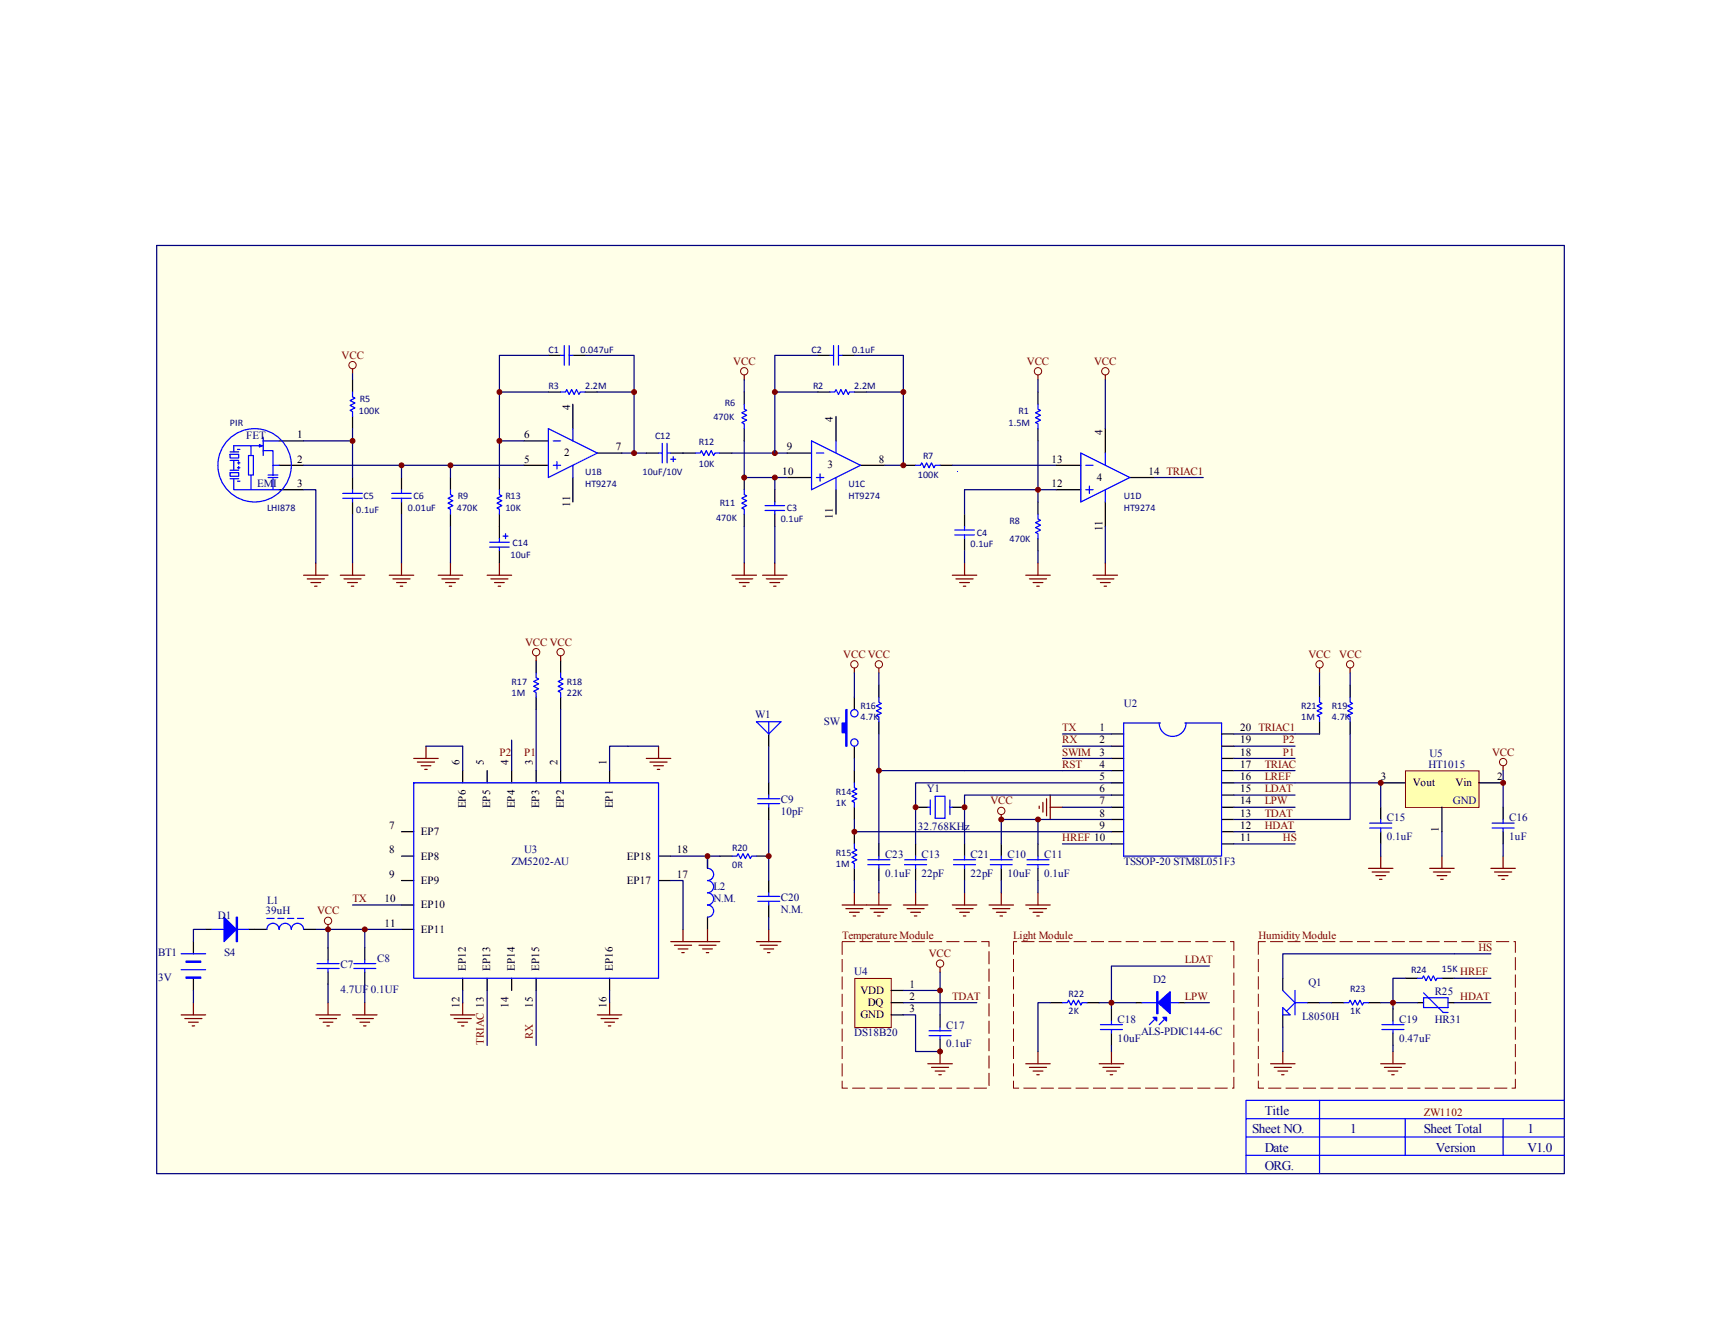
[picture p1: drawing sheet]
<svg xmlns="http://www.w3.org/2000/svg" width="279mm" height="216mm" viewBox="0 0 279 216" stroke-linecap="round" stroke-linejoin="round" font-family="sans-serif">
<path d="M25.5 39.9h228.5v150.7h-228.5z" fill="#ffffe8"/>
<g fill="none" stroke="#000" stroke-width=".2">
<path d="M89 57.7h2M93 57.7h2M132.7 57.7h2M136.7 57.7h2M45.3 75.5h4M45.3 71.6h4M45.3 79.5h4M57.2 61.7v1.9M57.2 67.6v2M57.2 77.5v2M65.2 77.5v2M73.1 77.5v2"/>
<path d="M81.1 77.5v2M85.1 75.5h3.9M85.1 71.6h3.9M89 63.6h2M93 65.6v4M93 77.5v4M95 63.6h2M97 73.5h3.9M104.9 73.5h2M108.9 73.5h4M116.9 73.5h1.9M120.8 63.6v2"/>
<path d="M120.8 69.6v2M120.8 77.5v2M125.8 79.5v2M127.8 73.5h4M127.8 77.5h4M132.7 63.6h2M135.7 67.6v4M135.7 79.5v4M138.7 63.6h2M139.7 75.5h4M146.7 75.5h1.9M152.6 75.5h2"/>
<path d="M57.2 81.5v2M65.2 81.5v2M73.1 83.5v1.9M81.1 83.5v3.9M81.1 89.4v2M120.8 83.5v1.9M125.8 83.5v1.9"/>
</g>
<g fill="none" stroke="#00f" stroke-width=".2">
<path d="M91 57.7h.6M91.6 56.1v3.2M92.4 56.1v3.2M92.4 57.7h.6M134.7 57.7h.6M135.3 56.1v3.2M136.1 57.7h.6M136.1 56.1v3.2M37.4 73.7h1.4v.6h-1.4zM37.4 76.7h1.4v.6h-1.4zM37.4 73.4h1.4M37.4 74.7h1.4"/>
<path d="M37.4 76.3h1.4M37.4 77.7h1.4M38 77.7v1.8h7.3M38 74.7v1.6M38.6 75.1h.4M38.6 75.9h.4M38.6 73h.4M38.6 78.1h.4M38.8 74.9v.4M38.8 75.7v.4M40.3 73.9h.8v3.2h-.8zM40.7 72.4v1.5"/>
<path d="M40.7 77.1v2.4M42.1 72.2l.4 .2-.4 .2zM42.7 73.2h1.6v2.3M42.7 71.6h2.6M42.7 72.4h-4.7v1M42.7 71v2.9M43.5 77.5h1.6M43.5 77.1h1.6M44.3 75.5h1M44.3 75.5v1.6M44.3 77.5v2M57.2 63.6v.8l.4 .2-.8 .4 .8 .4-.8 .4 .8 .4-.8 .4 .4 .2v.8"/>
<path d="M57.2 79.5v.6M65.2 79.5v.6M73.1 79.5v.8l.4 .2-.8 .4 .8 .4-.8 .4 .8 .4-.8 .4 .4 .2v.8M81.1 79.5v.8l.4 .2-.8 .4 .8 .4-.8 .4 .8 .4-.8 .4 .4 .2v.8M89 69.6l8 3.9-8 4zM89.8 71.6h1.2M89.8 75.5h1.2M90.4 74.9v1.2M91 63.6h.8l.2-.4 .4 .8 .4-.8 .4 .8 .4-.8 .4 .8 .2-.4h.8M93 69.6v2M93 75.5v2M106.9 73.5h.6"/>
<path d="M107.5 72v3.1M108.3 73.5h.6M108.3 72v3.1M108.9 74.5h.8M109.3 74.1v.8M112.9 73.5h.8l.2-.3 .4 .7 .4-.7 .4 .7 .4-.7 .4 .7 .2-.4h.8M120.8 65.6v.8l.4 .2-.8 .4 .8 .4-.8 .4 .8 .4-.8 .4 .4 .2v.8M120.8 79.5v.8l.4 .2-.8 .4 .8 .4-.8 .4 .8 .4-.8 .4 .4 .2v.8M131.8 71.6l7.9 3.9-7.9 4zM132.5 73.5h1.2M132.5 77.5h1.2M133.1 76.9v1.2"/>
<path d="M134.7 63.6h.8l.2-.4 .4 .8 .4-.8 .4 .8 .4-.8 .4 .8 .2-.4h.8M135.7 71.6v1.9M135.7 77.5v2M148.6 75.5h.8l.2-.4 .4 .8 .4-.8 .4 .8 .4-.8 .4 .8 .2-.4h.8M55.6 80.1h3.2M55.6 80.9h3.2M57.2 80.9v.6M63.6 80.1h3.2M63.6 80.9h3.2M65.2 80.9v.6M79.5 88h3.2M79.5 88.8h3.2"/>
<path d="M81.1 87.4v.6M81.1 88.8v.6M81.7 87h.8M82.1 86.6v.8M124.2 82.1h3.2M124.2 82.9h3.2M125.8 81.5v.6M125.8 82.9v.6"/>
<circle cx="41.3" cy="75.5" r="6"/>
</g>
<g fill="none" stroke="#800000" stroke-width=".2">
<path d="M57.2 59.9v.8M120.8 60.9v.8M49.3 93.4h4M49.9 94h2.8M50.5 94.6h1.6M51.1 95.2h.4M51.3 91.4v2M55.2 93.4h4M55.8 94h2.8M56.4 94.6h1.6M57 95.2h.4M57.2 91.4v2"/>
<path d="M63.2 93.4h4M63.8 94h2.8M64.4 94.6h1.6M65 95.2h.4M65.2 91.4v2M71.1 93.4h4M71.7 94h2.8M72.3 94.6h1.6M72.9 95.2h.4M73.1 91.4v2M79.1 93.4h4M79.7 94h2.8"/>
<path d="M80.3 94.6h1.6M80.9 95.2h.4M81.1 91.4v2M118.8 93.4h4M119.4 94h2.8M120 94.6h1.6M120.6 95.2h.4M120.8 91.4v2M123.8 93.4h4M124.4 94h2.8M125 94.6h1.6M125.6 95.2h.4"/>
<path d="M125.8 91.4v2"/>
</g>
<g fill="none" stroke="#000080" stroke-width=".2">
<path d="M89 57.7h-7.9v19.8M95 57.7h7.9v15.8M132.7 57.7h-6.9v15.8M138.7 57.7h8v17.8h-3M49.3 75.5h35.8M49.3 71.6h7.9M57.2 69.6v7.9M65.2 75.5v2M73.1 75.5v2M81.1 63.6h7.9M81.1 71.6h4M97 63.6h5.9"/>
<path d="M100.9 73.5h4M118.8 73.5h9M120.8 71.6v5.9h7M125.8 63.6h6.9M140.7 63.6h6M154.6 75.5h16.9"/>
</g>
<g fill="none" stroke="#800000" stroke-width=".16">
<circle cx="57.2" cy="59.3" r=".6"/>
<circle cx="120.8" cy="60.3" r=".6"/>
</g>
<circle cx="125.8" cy="73.5" r=".4" fill="#800000" stroke="#800000" stroke-width=".16"/>
<path d="M155.4 76.5v.1z" fill="#00f"/>
<g fill="none" stroke="#000080" stroke-width=".2">
<path d="M49.3 79.5h2v11.9M57.2 60.7v1M120.8 61.7v1.9M125.8 77.5v2M168.5 61.7v1.9M168.5 71.6v9.9M171.5 79.5h-14.9v4M179.4 61.7v7.9M187.4 77.5h7.9M57.2 83.5v7.9M65.2 83.5v7.9M73.1 85.4v6"/>
<path d="M120.8 85.4v6M125.8 85.4v6M156.6 89.4v2M168.5 89.4v2M179.4 85.4v6M87 115.2v9.9M91 115.2v9.9M138.7 109.2v4M142.7 109.2v2M142.7 119.1v17.9M172.5 119.1h7.9M200.3 119.1h13.9"/>
<path d="M214.2 109.2v2M219.2 119.1v13.9h-18.9M219.2 109.2v2M69.2 121.1h5.9v4M83.1 120.1v5M106.9 121.1h-7.9v4M108.9 139h8M114.9 139v2M124.8 121.1v6M124.8 133v9.9M138.7 133v2h41.7M138.7 123.1v2"/>
<path d="M156.6 125.1h23.8M168.5 133v4M172.5 121.1h7.9M172.5 123.1h7.9M172.5 131h7.9M172.5 137h7.9M180.4 133h-17.8v4M200.3 121.1h9.9M200.3 123.1h9.9M200.3 125.1h9.9M200.3 127.1h23.9M200.3 129.1h9.9"/>
<path d="M200.3 131h9.9M200.3 135h9.9M200.3 137h9.9M33.4 150.9h-2v2M51.3 150.9h13.9M53.3 150.9v2.9M53.3 159.8v3M57.2 146.9h8M59.2 150.9v2.9M59.2 159.8v3M108.9 142.9h2v8M124.8 148.9v2"/>
<path d="M138.7 142.9v2M142.7 142.9v2M162.6 142.9v2M168.5 142.9v2M31.4 160.8v2M75.1 160.8v2M79.1 160.8v8.9M87 160.8v8.9M99 160.8v2"/>
</g>
<g fill="#800000" stroke="#800000" stroke-width=".16">
<circle cx="146.7" cy="75.5" r=".4"/>
<circle cx="146.7" cy="63.6" r=".4"/>
<circle cx="120.8" cy="77.5" r=".4"/>
<circle cx="65.2" cy="75.5" r=".4"/>
<circle cx="73.1" cy="75.5" r=".4"/>
<circle cx="81.1" cy="63.6" r=".4"/>
<circle cx="102.9" cy="73.5" r=".4"/>
<circle cx="102.9" cy="63.6" r=".4"/>
<circle cx="57.2" cy="71.6" r=".4"/>
<circle cx="81.1" cy="71.6" r=".4"/>
<circle cx="125.8" cy="63.6" r=".4"/>
<circle cx="125.8" cy="77.5" r=".4"/>
<circle cx="168.5" cy="79.5" r=".4"/>
<circle cx="162.6" cy="133" r=".4"/>
<circle cx="168.5" cy="133" r=".4"/>
</g>
<g fill="none" stroke="#000" stroke-width=".2">
<path d="M168.5 63.6v2M168.5 69.6v2M171.5 79.5h4M171.5 75.5h4M179.4 69.6v3.9M183.4 77.5h4M156.6 83.5v1.9M156.6 87.4v2M168.5 81.5v2M168.5 87.4v2M179.4 81.5v3.9M87 107.3v1.9"/>
<path d="M87 113.2v2M91 107.3v1.9M91 113.2v2M124.8 119.1v2M138.7 113.2v2M142.7 111.2v2M142.7 117.2v1.9M180.4 119.1h2M198.3 119.1h2M214.2 111.2v2M214.2 117.2v1.9M219.2 111.2v2"/>
<path d="M219.2 117.2v1.9M65.2 135h2M65.2 139h2M75.1 125.1v2M79.1 125.1v2M83.1 125.1v2M87 125.1v2M91 125.1v2M99 125.1v2M106.9 139h2M114.9 139v2M116.9 139h1.9"/>
<path d="M122.8 139h2M124.8 127.1v2M124.8 131v2M138.7 121.1v2M138.7 125.1v2M138.7 131v2M138.7 135v2M142.7 137v2M162.6 137v2M168.5 137v2M180.4 135h2M180.4 121.1h2"/>
<path d="M180.4 123.1h2M180.4 125.1h2M180.4 127.1h2M180.4 129.1h2M180.4 131h2M180.4 133h2M180.4 137h2M198.3 135h2M198.3 121.1h2M198.3 123.1h2M198.3 125.1h2M198.3 127.1h2"/>
<path d="M198.3 129.1h2M198.3 131h2M198.3 133h2M198.3 137h2M31.4 152.9v1.9M31.4 158.8v2M33.4 150.9h1M40.3 150.9h1M53.3 153.8v2M53.3 157.8v2M59.2 153.8v2M59.2 157.8v2"/>
<path d="M65.2 142.9h2M65.2 146.9h2M65.2 150.9h2M75.1 158.8v2M79.1 158.8v2M83.1 158.8v2M87 158.8v2M99 158.8v2M106.9 142.9h2M114.9 148.9v2M124.8 142.9v2M124.8 146.9v2"/>
<path d="M138.7 141v1.9M142.7 141v1.9M162.6 141v1.9M168.5 141v1.9"/>
</g>
<g fill="none" stroke="#00f" stroke-width=".2">
<path d="M168.5 65.6v.8l.4 .2-.8 .4 .8 .4-.8 .4 .8 .4-.8 .4 .4 .2v.8M175.5 73.5l7.9 4-7.9 4zM176.3 75.5h1.2M176.3 79.5h1.2M176.9 78.9v1.2M179.4 73.5v2M179.4 79.5v2M155 86h3.2M155 86.8h3.2M156.6 85.4v.6M156.6 86.8v.6M168.5 83.5v.8l.4 .2-.8 .4 .8 .3-.8 .4 .8 .4-.8 .4 .4 .2v.8"/>
<path d="M87 109.2v.8l.4 .2-.8 .4 .8 .4-.8 .4 .8 .4-.8 .4 .4 .2v.8M91 109.2v.8l.4 .2-.8 .4 .8 .4-.8 .4 .8 .4-.8 .4 .4 .2v.8M122.8 117.2h4l-2 1.9zM124.8 117.2v1.9M142.7 113.2v.8l.4 .2-.8 .4 .8 .4-.8 .4 .8 .4-.8 .4 .4 .2v.8M182.4 117.4v21.6h15.9v-21.6M188.2 117.4a2.19 2.19 0 0 0 2.2 2.1 2.19 2.19 0 0 0 2.2-2.1M214.2 113.2v.8l.4 .2-.8 .4 .8 .4-.8 .4 .8 .4-.8 .4 .4 .2v.8M219.2 113.2v.8l.4 .2-.8 .4 .8 .4-.8 .4 .8 .4-.8 .4 .4 .2v.8M67.2 127.1h39.7v31.7h-39.7zM118.8 139h.8l.2-.4 .4 .8 .4-.8 .4 .8 .4-.8 .4 .8 .2-.4h.8M123 130.5h3.6"/>
<path d="M123 129.7h3.6M124.8 129.1v.6M124.8 130.5v.5M138.7 127.1v.8l.4 .2-.8 .4 .8 .4-.8 .4 .8 .4-.8 .4 .4 .1v.8M138.7 137v.8l.4 .2-.8 .4 .8 .4-.8 .4 .8 .4-.8 .4 .4 .2v.8M140.9 139.6h3.6M142.7 139v.6M160.8 139.6h3.5M162.6 139v.6M166.7 139.6h3.6M168.5 139v.6M29.4 157.4h4"/>
<path d="M29.4 154.8h4M34.4 150.9h5.9M51.5 157.2h3.5M51.5 156.4h3.5M53.3 155.8v.6M53.3 157.2v.6M57.4 157.2h3.6M57.4 156.4h3.6M59.2 155.8v.6M59.2 157.2v.6M114.9 141a.99 .99 0 0 1 1 1 .99 .99 0 0 1-1 .9 .99 .99 0 0 1 1 1 .99 .99 0 0 1-1 1 .99 .99 0 0 1 1 1 .99 .99 0 0 1-1 1 .99 .99 0 0 1 1 1 .99 .99 0 0 1-1 1M123 146.3h3.6"/>
<path d="M123 145.5h3.6M124.8 144.9v.6M124.8 146.3v.6M140.9 140.4h3.6M142.7 140.4v.6M160.8 140.4h3.5M162.6 140.4v.6M166.7 140.4h3.6M168.5 140.4v.6"/>
<circle cx="138.7" cy="115.8" r=".6"/>
<circle cx="138.7" cy="120.5" r=".6"/>
</g>
<g fill="none" stroke="#800000" stroke-width=".2">
<path d="M168.5 60.9v.8M179.4 60.9v.8M154.6 93.4h4M155.2 94h2.8M155.8 94.6h1.6M156.4 95.2h.4M156.6 91.4v2M166.5 93.4h4M167.1 94h2.8M167.7 94.6h1.6M168.3 95.2h.4M168.5 91.4v2"/>
<path d="M177.5 93.4h3.9M178.1 94h2.7M178.7 94.6h1.5M179.2 95.2h.4M179.4 91.4v2M87 106.5v.8M91 106.5v.8M138.7 108.4v.8M142.7 108.4v.8M214.2 108.4v.8M219.2 108.4v.8M67.2 123.1h3.9"/>
<path d="M67.8 123.7h2.7M68.4 124.3h1.6M69 124.9h.4M69.2 121.1v2M104.9 123.1h4M105.5 123.7h2.8M106.1 124.3h1.6M106.7 124.9h.4M106.9 121.1v2M162.6 132.2v.8M168.7 130.8v.4M169.3 130.2v1.6"/>
<path d="M169.9 129.7v2.7M170.5 129.1v3.9M170.5 131h2M53.3 150.1v.8M108.9 152.9h8M109.5 153.4h2.8M110.1 154h1.6M110.7 154.6h.4M110.9 150.9v2M113.5 153.4h2.8M114.1 154h1.6M114.7 154.6h.4"/>
<path d="M114.9 150.9v2M122.8 152.9h4M123.4 153.4h2.8M124 154h1.6M124.6 154.6h.4M124.8 150.9v2M136.7 146.9h8M137.3 147.5h2.8M137.9 148.1h1.6M138.5 148.7h.4M138.7 144.9v2M141.3 147.5h2.8"/>
<path d="M141.9 148.1h1.6M142.5 148.7h.4M142.7 144.9v2M160.6 146.9h3.9M161.2 147.5h2.7M161.8 148.1h1.5M162.4 148.7h.4M162.6 144.9v2M166.5 146.9h4M167.1 147.5h2.8M167.7 148.1h1.6M168.3 148.7h.4"/>
<path d="M168.5 144.9v2M29.4 164.7h4M30 165.3h2.8M30.6 165.9h1.6M31.2 166.5h.4M31.4 162.8v1.9M51.3 164.7h3.9M51.9 165.3h2.7M52.5 165.9h1.6M53.1 166.5h.4M53.3 162.8v1.9M57.2 164.7h4"/>
<path d="M57.8 165.3h2.8M58.4 165.9h1.6M59 166.5h.4M59.2 162.8v1.9M73.1 164.7h4M73.7 165.3h2.8M74.3 165.9h1.6M74.9 166.5h.4M75.1 162.8v1.9M97 164.7h3.9M97.6 165.3h2.8M98.2 165.9h1.6"/>
<path d="M98.8 166.5h.4M99 162.8v1.9"/>
</g>
<g fill="none" stroke="#800000" stroke-width=".16">
<circle cx="168.5" cy="60.3" r=".6"/>
<circle cx="179.4" cy="60.3" r=".6"/>
<circle cx="87" cy="105.9" r=".6"/>
<circle cx="91" cy="105.9" r=".6"/>
<circle cx="138.7" cy="107.8" r=".6"/>
<circle cx="142.7" cy="107.8" r=".6"/>
<circle cx="214.2" cy="107.8" r=".6"/>
<circle cx="219.2" cy="107.8" r=".6"/>
<circle cx="162.6" cy="131.6" r=".6"/>
<circle cx="53.3" cy="149.5" r=".6"/>
</g>
<g fill="#00f" stroke="#00f" stroke-width=".2">
<path d="M36.4 148.9l2 2-2 2z"/>
<path d="M30.2 156h2.4v.2h-2.4z" fill-rule="evenodd"/>
<path d="M30.2 158.6h2.4v.2h-2.4z" fill-rule="evenodd"/>
<path d="M137.3 115.2h.2v5.9h-.2v-2.1h-.6v-1.6h.6z" fill-rule="evenodd"/>
<path d="M38.4 148.9h.2v4h-.2z" fill-rule="evenodd"/>
</g>
<path d="M182.4 117.4h6M192.4 117.4h5.9" fill="none" stroke="#0000bf" stroke-width=".2"/>
<path d="M228.3 125.2h11.8v5.9h-11.8z" fill="#ffffb0"/>
<g fill="none" stroke="#800000" stroke-width=".16">
<path d="M228.2 125.1h11.9v6h-11.9z"/>
<circle cx="244" cy="123.7" r=".6"/>
</g>
<g fill="none" stroke="#000" stroke-width=".2">
<path d="M148.6 137v2M148.6 131h2M154.6 131h2M156.6 137v2M224.2 127.1h3.9M224.2 131v2M224.2 135v2M234.1 131v4M240.1 127.1h3.9M244 131v2M244 135v2M148.6 141v1.9"/>
<path d="M156.6 141v1.9"/>
</g>
<g fill="none" stroke="#00f" stroke-width=".2">
<path d="M146.9 139.6h3.5M148.6 139v.6M150.6 131h.4M151 129.9v2.3M151.8 129.3h1.6v3.5h-1.6zM154.2 129.9v2.3M154.2 131h.4M154.8 139.6h3.6M156.6 139v.6M222.4 134.4h3.5M222.4 133.6h3.5M224.2 133v.6"/>
<path d="M224.2 134.4v.6M242.2 134.4h3.6M242.2 133.6h3.6M244 133v.6M244 134.4v.6M146.9 140.4h3.5M148.6 140.4v.6M154.8 140.4h3.6M156.6 140.4v.6"/>
</g>
<g fill="none" stroke="#800000" stroke-width=".2">
<path d="M224.2 139v2M234.1 139v2M244 124.3v.8M244 139v2M146.7 146.9h3.9M147.3 147.5h2.7M147.8 148.1h1.6M148.4 148.7h.4M148.6 144.9v2M154.6 146.9h4M155.2 147.5h2.8M155.8 148.1h1.6"/>
<path d="M156.4 148.7h.4M156.6 144.9v2M222.2 141h3.9M222.8 141.6h2.7M223.4 142.1h1.6M224 142.7h.4M232.1 141h4M232.7 141.6h2.8M233.3 142.1h1.6M233.9 142.7h.4M242 141h4M242.6 141.6h2.8"/>
<path d="M243.2 142.1h1.6M243.8 142.7h.4"/>
</g>
<path d="M142.7 125.1h13.9M180.4 129.1h-23.8v7.9M180.4 127.1h-31.8v9.9M224.2 127.1v3.9M224.2 137v2M234.1 135v4M244 125.1v5.9M244 137v2M148.6 142.9v2M156.6 142.9v2" fill="none" stroke="#000080" stroke-width=".2"/>
<g fill="#800000" stroke="#800000" stroke-width=".16">
<circle cx="224.2" cy="127.1" r=".4"/>
<circle cx="244" cy="127.1" r=".4"/>
<circle cx="148.6" cy="131" r=".4"/>
<circle cx="156.6" cy="131" r=".4"/>
<circle cx="138.7" cy="135" r=".4"/>
<circle cx="142.7" cy="125.1" r=".4"/>
</g>
<path d="M138.9 158.9h5.8v7.9h-5.8z" fill="#ffffb0"/>
<g fill="none" stroke="#800000" stroke-width=".16">
<path d="M138.8 158.8h5.9v8h-5.9z"/>
<circle cx="152.6" cy="156.4" r=".6"/>
</g>
<g fill="none" stroke="#000" stroke-width=".2">
<path d="M41.3 150.9h2M49.3 150.9h2M208.3 158.8v2M228.1 158.8h2M234.1 158.8h2M144.7 160.8h2M144.7 162.8h2M144.7 164.7h2M152.6 164.7v2M152.6 168.7v2M170.5 162.8h2M176.5 162.8h2"/>
<path d="M180.4 163.8v1.9M180.4 167.7v2M184.4 162.8h1M191.4 162.8h1M208.3 164.7v2M212.2 162.8h2M216.2 162.8h2M222.2 162.8h2M226.1 163.8v1.9M226.1 167.7v2M230.1 162.8h1M235.1 162.8h1"/>
</g>
<g fill="none" stroke="#800000" stroke-width=".2">
<path d="M152.6 157v.8M150.6 172.7h4M151.2 173.3h2.8M151.8 173.9h1.6M152.4 174.5h.4M152.6 170.7v2M166.5 172.7h4M167.1 173.3h2.8M167.7 173.9h1.6M168.3 174.5h.4M168.5 170.7v2M178.5 172.7h3.9"/>
<path d="M179 173.3h2.8M179.6 173.9h1.6M180.2 174.5h.4M180.4 170.7v2M206.3 172.7h3.9M206.9 173.3h2.8M207.5 173.9h1.6M208.1 174.5h.4M208.3 170.7v2M224.2 172.7h3.9M224.8 173.3h2.7M225.4 173.9h1.5"/>
<path d="M225.9 174.5h.4M226.1 170.7v2"/>
</g>
<g fill="none" stroke="#00f" stroke-width=".2">
<path d="M43.3 150.9a.99 .99 0 0 1 1-1 .99 .99 0 0 1 1 1 .99 .99 0 0 1 1-1 .99 .99 0 0 1 1 1 .99 .99 0 0 1 1-1 .99 .99 0 0 1 1 1M43.3 149.1h1.2M45.1 149.1h1M46.7 149.1h1M48.3 149.1h1M230.1 158.8h.8l.2-.4 .4 .8 .4-.8 .4 .8 .4-.8 .4 .8 .2-.4h.8M150.8 168.1h3.6M150.8 167.3h3.6M152.6 166.7v.6M152.6 168.1v.6M172.5 162.8h.8l.2-.4 .4 .8 .4-.8 .4 .8 .4-.8 .4 .8 .2-.4h.8M178.7 167.1h3.5"/>
<path d="M178.7 166.3h3.5M180.4 165.7v.6M180.4 167.1v.6M185.4 162.8h6M187.4 165.5l-.8 .8M189 165.5l-.8 .8M208.3 160.8l1.9 2M208.3 163.6l1.1 1.1h-1.1zM210.2 162.8h2M210.2 162.8l-1.3 1.4M210.2 160.8v3.9M214.2 178.6v11.9"/>
<path d="M218.2 162.8h.8l.2-.4 .4 .8 .4-.8 .4 .8 .4-.8 .4 .8 .2-.4h.8M224.4 167.1h3.5M224.4 166.3h3.5M226.1 165.7v.6M226.1 167.1v.6M231.1 162h4v1.6h-4zM231.1 161.2l3.2 3.2h.8M254 178.6h-51.7v11.9M202.3 187.5h51.7M202.3 184.6h51.7M202.3 181.6h51.7M228.1 181.6v5.9"/>
<path d="M244 181.6v5.9"/>
</g>
<g fill="none" stroke="#000080" stroke-width=".2">
<path d="M25.4 39.8h228.6v150.7h-228.6zM152.6 157.8v3h-5.9M196.3 156.8h-15.9v7M228.1 158.8h-2v5M236.1 158.8h5.9M242 154.8h-33.7v4M146.7 164.7h1.9v6h4M146.7 162.8h11.9M152.6 160.8v3.9M170.5 162.8h-2v7.9M178.5 162.8h5.9M180.4 169.7v1"/>
<path d="M192.4 162.8h3.9M208.3 166.7v4M214.2 162.8h2M224.2 162.8h5.9M226.1 169.7v1M236.1 162.8h5.9"/>
</g>
<path d="M136.7 152.9h23.9v23.7h-23.9v-23.7M164.5 152.9v23.7h35.8v-23.7h-35.8M204.3 152.9v23.7h41.7v-23.7h-41.7" fill="none" stroke="#800000" stroke-width=".16" stroke-dasharray="2.1 .7" stroke-linecap="butt"/>
<g fill="#00f" stroke="#00f" stroke-width=".2">
<path d="M188 162.8l2-1.8v3.5z"/>
<path d="M187.2 165.1h.6v.6z"/>
<path d="M188.8 165.1h.6v.6z"/>
<path d="M187.8 161h.2v3.5h-.2z" fill-rule="evenodd"/>
</g>
<g fill="#800000" stroke="#800000" stroke-width=".16">
<circle cx="152.6" cy="170.7" r=".4"/>
<circle cx="152.6" cy="160.8" r=".4"/>
<circle cx="180.4" cy="162.8" r=".4"/>
<circle cx="114.9" cy="139" r=".4"/>
<circle cx="124.8" cy="139" r=".4"/>
<circle cx="53.3" cy="150.9" r=".4"/>
<circle cx="59.2" cy="150.9" r=".4"/>
<circle cx="226.1" cy="162.8" r=".4"/>
</g>
<g font-size="2.1" fill="#000080">
<text x="203.3" y="184">Sheet NO.</text>
<text x="205.3" y="181">Title</text>
<text x="219.2" y="184">1</text>
<text x="231.1" y="184">Sheet Total</text>
<text x="248" y="184">1</text>
<text x="205.3" y="186.9">Date</text>
<text x="205.3" y="189.9">ORG.</text>
<text x="233.1" y="186.9">Version</text>
<text x="248" y="186.9">V1.0</text>
</g>
<g font-size="1.8" fill="#800000">
<text x="55.5" y="58.3">VCC</text>
<text x="119" y="59.2">VCC</text>
<text x="166.7" y="59.2">VCC</text>
<text x="177.6" y="59.2">VCC</text>
<text x="85.3" y="104.8">VCC VCC</text>
<text x="136.9" y="106.8">VCC VCC</text>
<text x="212.4" y="106.8">VCC</text>
<text x="217.4" y="106.8">VCC</text>
<text x="172.5" y="118.7">TX</text>
<text x="81.1" y="122.7">P2</text>
<text x="85.1" y="122.7">P1</text>
<text x="172.5" y="120.6">RX</text>
<text x="172.5" y="122.7">SWIM</text>
<text x="172.5" y="124.6">RST</text>
<text x="205.3" y="124.6">TRIAC</text>
<text x="208.3" y="120.6">P2</text>
<text x="208.3" y="122.7">P1</text>
<text x="242.2" y="122.7">VCC</text>
<text x="160.8" y="130.6">VCC</text>
<text x="205.3" y="126.7">LREF</text>
<text x="205.3" y="128.6">LDAT</text>
<text x="205.3" y="130.6">LPW</text>
<text x="172.5" y="136.6">HREF 10</text>
<text x="205.3" y="134.5">HDAT</text>
<text x="205.3" y="132.6">TDAT</text>
<text x="208.3" y="136.6">HS</text>
<text x="51.5" y="148.4">VCC</text>
<text x="57.2" y="146.5">TX</text>
<text x="136.7" y="152.4">Temperature Module</text>
<text x="150.8" y="155.4">VCC</text>
<text x="164.5" y="152.4">Light Module</text>
<text x="204.3" y="152.4">Humidity Module</text>
<text x="240" y="154.3">HS</text>
<text x="192.4" y="156.4">LDAT</text>
<text x="237.1" y="158.3">HREF</text>
<text x="154.6" y="162.3">TDAT</text>
<text x="192.4" y="162.3">LPW</text>
<text x="237.1" y="162.3">HDAT</text>
<text x="78.6" y="169.7" transform="rotate(-90 78.6 169.7)">TRIAC 13</text>
<text x="86.5" y="168.7" transform="rotate(-90 86.5 168.7)">RX</text>
<text x="231.1" y="181.1">ZW1102</text>
</g>
<g font-size="1.8" fill="#000080">
<text x="40" y="71.3">FET</text>
<text x="41.7" y="79.1">EMI</text>
<text x="122.6" y="116.5">W1</text>
<text x="133.8" y="117.7">SW</text>
<text x="182.5" y="114.7">U2</text>
<text x="231.9" y="124.6">HT1015</text>
<text x="232.1" y="122.9">U5</text>
<text x="126.7" y="130.4">C9</text>
<text x="150.5" y="128.6">Y1</text>
<text x="235.9" y="130.6">GND</text>
<text x="126.7" y="132.3">10pF</text>
<text x="149" y="134.8">32.768KHz</text>
<text x="225.1" y="133.3">C15</text>
<text x="225.1" y="136.3">0.1uF</text>
<text x="245" y="133.3">C16</text>
<text x="245" y="136.3">1uF</text>
<text x="83.1" y="140.5">ZM5202-AU</text>
<text x="85.1" y="138.5">U3</text>
<text x="143.7" y="139.3">C23</text>
<text x="143.7" y="142.3">0.1uF</text>
<text x="149.6" y="139.3">C13</text>
<text x="149.6" y="142.3">22pF</text>
<text x="157.6" y="139.3">C21</text>
<text x="157.6" y="142.3">22pF</text>
<text x="163.6" y="139.3">C10</text>
<text x="163.6" y="142.3">10uF</text>
<text x="169.5" y="139.3">C11</text>
<text x="169.5" y="142.3">0.1uF</text>
<text x="182.5" y="140.5">TSSOP-20 STM8L051F3</text>
<text x="35.4" y="149.2">D1</text>
<text x="43.1" y="148.4">39uH</text>
<text x="43.3" y="146.8">L1</text>
<text x="115.8" y="144.4">L2</text>
<text x="115.8" y="146.5">N.M.</text>
<text x="126.7" y="146.2">C20</text>
<text x="126.7" y="148.3">N.M.</text>
<text x="25.7" y="155.2">BT1</text>
<text x="36.4" y="155.2">S4</text>
<text x="25.7" y="159.2">3V</text>
<text x="55.3" y="157.1">C7</text>
<text x="55.3" y="161.1">4.7UF 0.1UF</text>
<text x="61.2" y="156.1">C8</text>
<text x="138.7" y="158.3">U4</text>
<text x="187.2" y="159.5">D2</text>
<text x="212.4" y="160.1">Q1</text>
<text x="232.9" y="161.5">R25</text>
<text x="153.6" y="167">C17</text>
<text x="181.4" y="166.1">C18</text>
<text x="211.4" y="165.5">L8050H</text>
<text x="227.2" y="166.1">C19</text>
<text x="232.9" y="166.1">HR31</text>
<text x="138.7" y="168.2">DS18B20</text>
<text x="153.6" y="170">0.1uF</text>
<text x="181.4" y="169.1">10uF</text>
<text x="185.3" y="168.1">ALS-PDIC144-6C</text>
<text x="227.2" y="169.1">0.47uF</text>
</g>
<g font-size="1.8">
<text x="48.3" y="71.1">1</text>
<text x="85.1" y="71.1">6</text>
<text x="92.5" y="66.6" transform="rotate(-90 92.5 66.6)">4</text>
<text x="135.2" y="68.6" transform="rotate(-90 135.2 68.6)">4</text>
<text x="179" y="70.6" transform="rotate(-90 179 70.6)">4</text>
<text x="48.3" y="75.1">2</text>
<text x="85.1" y="75.1">5</text>
<text x="91.6" y="74.1">2</text>
<text x="100" y="73.1">7</text>
<text x="127" y="77">10</text>
<text x="127.8" y="73.1">9</text>
<text x="134.4" y="76">3</text>
<text x="142.7" y="75.1">8</text>
<text x="170.7" y="75.1">13</text>
<text x="186.4" y="77">14 TRIAC1</text>
<text x="48.3" y="79.1">3</text>
<text x="92.5" y="82.3" transform="rotate(-90 92.5 82.3)">11</text>
<text x="170.7" y="79.1">12</text>
<text x="178.1" y="78.1">4</text>
<text x="135.2" y="84.2" transform="rotate(-90 135.2 84.2)">11</text>
<text x="179" y="86.3" transform="rotate(-90 179 86.3)">11</text>
<text x="178.5" y="118.7">1</text>
<text x="201.3" y="118.7">20 TRIAC1</text>
<text x="74.6" y="124.1" transform="rotate(-90 74.6 124.1)">6</text>
<text x="78.6" y="124.1" transform="rotate(-90 78.6 124.1)">5</text>
<text x="82.5" y="124.1" transform="rotate(-90 82.5 124.1)">4</text>
<text x="86.5" y="124.1" transform="rotate(-90 86.5 124.1)">3</text>
<text x="90.5" y="124.1" transform="rotate(-90 90.5 124.1)">2</text>
<text x="98.5" y="124.1" transform="rotate(-90 98.5 124.1)">1</text>
<text x="178.5" y="120.6">2</text>
<text x="178.5" y="122.7">3</text>
<text x="178.5" y="124.6">4</text>
<text x="201.3" y="124.6">17</text>
<text x="201.3" y="122.7">18</text>
<text x="201.3" y="120.6">19</text>
<text x="75.6" y="131.2" transform="rotate(-90 75.6 131.2)">EP6</text>
<text x="79.6" y="131.2" transform="rotate(-90 79.6 131.2)">EP5</text>
<text x="83.6" y="131.2" transform="rotate(-90 83.6 131.2)">EP4</text>
<text x="87.5" y="131.2" transform="rotate(-90 87.5 131.2)">EP3</text>
<text x="91.5" y="131.2" transform="rotate(-90 91.5 131.2)">EP2</text>
<text x="99.5" y="131.2" transform="rotate(-90 99.5 131.2)">EP1</text>
<text x="178.5" y="126.7">5</text>
<text x="178.5" y="128.6">6</text>
<text x="178.5" y="130.6">7</text>
<text x="201.3" y="130.6">14</text>
<text x="201.3" y="128.6">15</text>
<text x="201.3" y="126.7">16</text>
<text x="224.2" y="126.7">3</text>
<text x="229.4" y="127.6">Vout</text>
<text x="236.3" y="127.6">Vin</text>
<text x="243.1" y="126.7">2</text>
<text x="63.2" y="134.5">7</text>
<text x="68.3" y="135.6">EP7</text>
<text x="178.5" y="132.6">8</text>
<text x="178.5" y="134.5">9</text>
<text x="201.3" y="136.6">11</text>
<text x="201.3" y="134.5">12</text>
<text x="201.3" y="132.6">13</text>
<text x="233.6" y="135" transform="rotate(-90 233.6 135)">1</text>
<text x="63.2" y="138.5">8</text>
<text x="63.2" y="142.5">9</text>
<text x="68.3" y="139.5">EP8</text>
<text x="68.3" y="143.5">EP9</text>
<text x="101.8" y="143.5">EP17</text>
<text x="101.8" y="139.5">EP18</text>
<text x="109.9" y="142.5">17</text>
<text x="109.9" y="138.5">18</text>
<text x="62.4" y="146.5">10</text>
<text x="68.3" y="147.4">EP10</text>
<text x="62.4" y="150.5">11</text>
<text x="68.3" y="151.4">EP11</text>
<text x="75.6" y="157.6" transform="rotate(-90 75.6 157.6)">EP12</text>
<text x="79.6" y="157.6" transform="rotate(-90 79.6 157.6)">EP13</text>
<text x="83.6" y="157.6" transform="rotate(-90 83.6 157.6)">EP14</text>
<text x="87.5" y="157.6" transform="rotate(-90 87.5 157.6)">EP15</text>
<text x="99.5" y="157.6" transform="rotate(-90 99.5 157.6)">EP16</text>
<text x="139.7" y="161.3">VDD</text>
<text x="147.7" y="160.4">1</text>
<text x="74.6" y="163.6" transform="rotate(-90 74.6 163.6)">12</text>
<text x="82.5" y="163.6" transform="rotate(-90 82.5 163.6)">14</text>
<text x="86.5" y="163.6" transform="rotate(-90 86.5 163.6)">15</text>
<text x="98.5" y="163.6" transform="rotate(-90 98.5 163.6)">16</text>
<text x="139.7" y="165.3">GND</text>
<text x="140.9" y="163.3">DQ</text>
<text x="147.7" y="162.3">2</text>
<text x="147.7" y="164.3">3</text>
</g>
<g font-size="1.6" fill="#000080">
<text x="89.1" y="57.2">C1</text>
<text x="94.2" y="57.2">0.047uF</text>
<text x="131.7" y="57.2">C2</text>
<text x="138.3" y="57.2">0.1uF</text>
<text x="58.4" y="65.2">R5</text>
<text x="89.1" y="63.2">R3</text>
<text x="95" y="63.2">2.2M</text>
<text x="117.7" y="66">R6</text>
<text x="132" y="63.2">R2</text>
<text x="138.7" y="63.2">2.2M</text>
<text x="37.3" y="69.1">PIR</text>
<text x="58.3" y="67.1">100K</text>
<text x="106.3" y="71.3">C12</text>
<text x="115.8" y="68.2">470K</text>
<text x="163.7" y="69.1">1.5M</text>
<text x="165.4" y="67.1">R1</text>
<text x="95" y="77">U1B</text>
<text x="104.3" y="77">10uF/10V</text>
<text x="113.5" y="72.3">R12</text>
<text x="113.5" y="75.9">10K</text>
<text x="149" y="77.6">100K</text>
<text x="149.9" y="74.5">R7</text>
<text x="43.3" y="83">LHI878</text>
<text x="57.8" y="83.2">0.1uF</text>
<text x="59" y="81">C5</text>
<text x="66.2" y="83">0.01uF</text>
<text x="67.1" y="81">C6</text>
<text x="74.2" y="83">470K</text>
<text x="74.3" y="81">R9</text>
<text x="82" y="81">R13</text>
<text x="82" y="83">10K</text>
<text x="95" y="79.1">HT9274</text>
<text x="116.8" y="82.2">R11</text>
<text x="127.8" y="83">C3</text>
<text x="137.8" y="79.1">U1C</text>
<text x="137.8" y="81">HT9274</text>
<text x="182.5" y="81">U1D</text>
<text x="182.5" y="83">HT9274</text>
<text x="83.2" y="88.6">C14</text>
<text x="116.2" y="84.6">470K</text>
<text x="126.7" y="84.8">0.1uF</text>
<text x="157.6" y="88.7">0.1uF</text>
<text x="158.6" y="87">C4</text>
<text x="163.9" y="85">R8</text>
<text x="163.9" y="88">470K</text>
<text x="82.9" y="90.5">10uF</text>
<text x="83.1" y="111.2">R17</text>
<text x="83.1" y="112.9">1M</text>
<text x="92" y="111.2">R18</text>
<text x="92" y="112.9">22K</text>
<text x="139.7" y="115.1">R16</text>
<text x="139.7" y="116.9">4.7K</text>
<text x="211.2" y="115.1">R21</text>
<text x="211.2" y="116.9">1M</text>
<text x="216.2" y="115.1">R19</text>
<text x="216.2" y="116.9">4.7K</text>
<text x="135.7" y="129">R14</text>
<text x="135.7" y="130.8">1K</text>
<text x="118.9" y="138.1">R20</text>
<text x="118.9" y="140.9">0R</text>
<text x="135.7" y="138.9">R15</text>
<text x="135.7" y="140.7">1M</text>
<text x="173.5" y="161.9">R22</text>
<text x="219.2" y="161">R23</text>
<text x="229.1" y="158">R24</text>
<text x="234.1" y="157.7">15K</text>
<text x="173.5" y="164.7">2K</text>
<text x="219.2" y="164.7">1K</text>
</g>
</svg>
